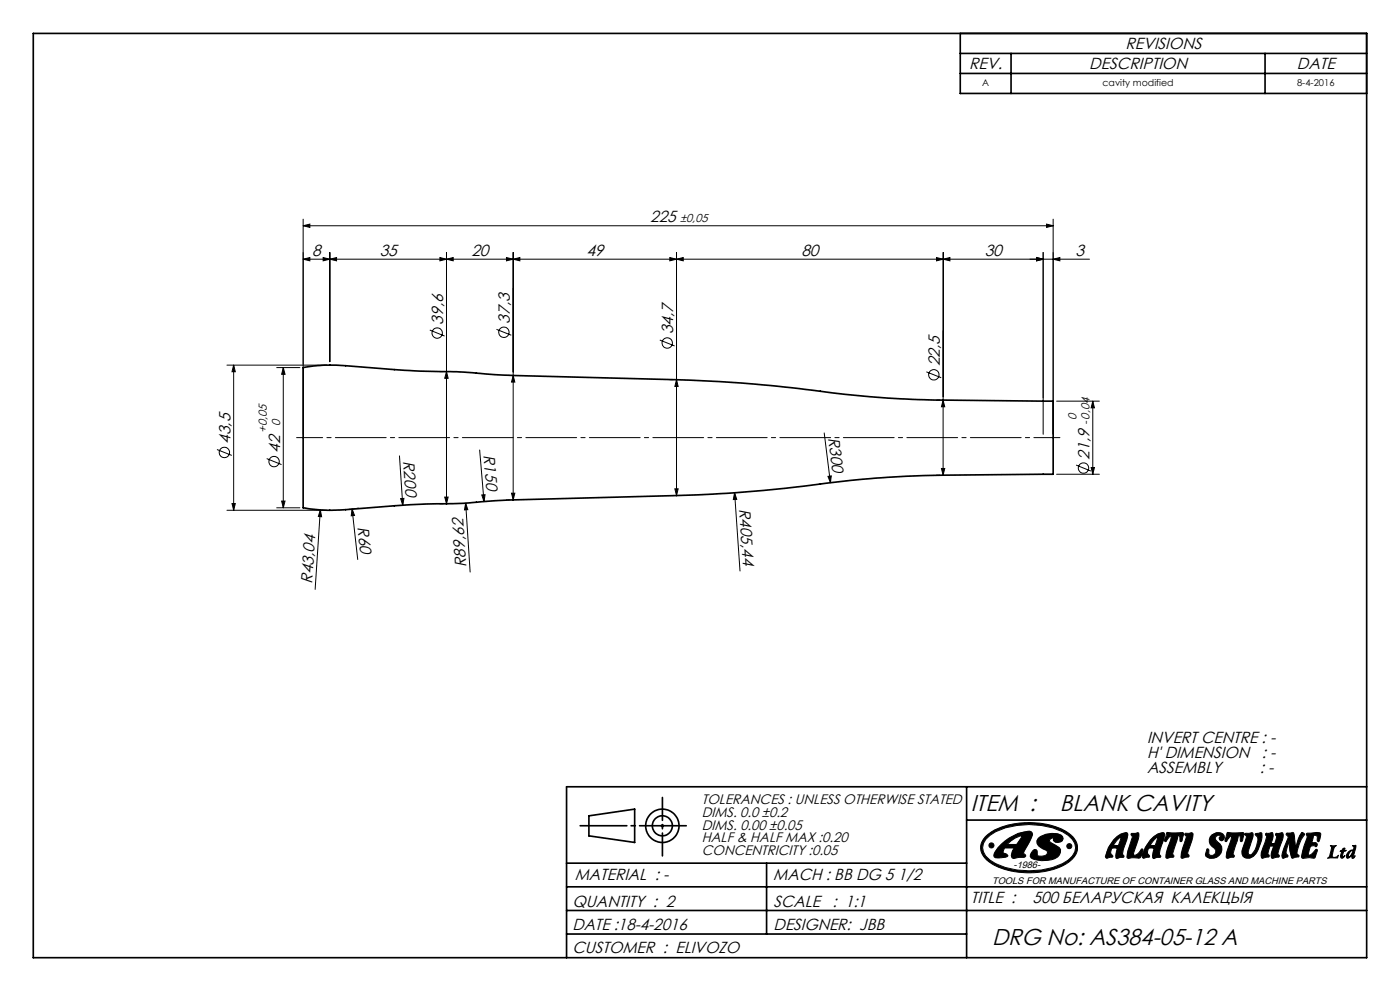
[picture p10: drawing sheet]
<svg xmlns="http://www.w3.org/2000/svg" width="420mm" height="297mm" viewBox="0 0 420 297" stroke-linecap="round" stroke-linejoin="round" font-family="sans-serif">
<g fill="none" stroke="#000" stroke-width=".3">
<path d="M90.9 67.7l2.1-.5v1zM90.9 65.7v64.5M90.9 67.7h225M90.9 77.7l2.1-.5v1zM90.9 77.7h235.9M96.9 77.2l2.1 .5-2.1 .5zM99 77.7l2-.5v1zM99 75.7v32.7M132 77.2l1.9 .5-1.9 .5zM133.9 77.7l2.1-.5v1zM133.9 75.7v75.3M151.9 77.2l2.1 .5-2.1 .5z"/>
<path d="M154 77.7l2-.5v1zM154 75.7v74.1M200.9 77.2l2.1 .5-2.1 .5zM203 77.7l2-.5v1zM203 75.7v72.8M281 77.2l2 .5-2 .5zM283 77.7l2-.5v1zM283 75.7v43.2M311 77.2l1.9 .5-1.9 .5zM312.9 75.7v54.5M314 67.2l1.9 .5-1.9 .5zM315.9 77.7l2.1-.5v1z"/>
<path d="M315.9 65.7v64.5M128.9 98.9l4.5 1.8M148.9 98.7l4.5 1.8M282.9 99.2v43.2M68.1 109.4h29.9M70.1 109.4l.5 2h-1zM70.1 109.4v43.5M83 110.2h7M85 110.2l.5 2h-1zM85 110.2v42M131.9 111.4h1.1M133.9 111.4l.5 2h-1z"/>
<path d="M151.9 112.5h1.1M154 112.5l.4 2h-.9zM197.9 101.9l4.5 1.8M200.9 113.8h1.1M203 113.8l.4 2h-.9zM277.9 111.4l4.5 1.8M280.9 119.9h1.1M282.9 119.9l.5 2h-1zM65.1 134.7l4.4 1.8M80 137.4l4.5 1.8M119.8 136.6l1 14.8M143.9 134.9l1.3 15.4"/>
<path d="M247.3 129.7l1.8 15M317 120.2h12.8M322.8 139.4l4.5 1.8M327.8 120.2l.5 2h-1zM327.8 120.2v21.9M68.1 152.9h29.9M69.6 150.9h1l-.5 2zM83 152.2h7M84.5 150.2h1l-.5 2zM96.1 152.8l.4 2.1-1-.1zM96.1 152.8l-1.6 23.8M105.6 152.5l1.7 15.2"/>
<path d="M105.6 152.5l.8 2-1 .1zM107.6 152.3l-2.9 .3M120.2 149.4h1l-.4 2zM131.9 151h1.1M133.4 149h1l-.5 2zM139.7 150.8l.6 1.9-1 .1zM139.7 150.8l1.3 20.6M144.5 148.3h1l-.3 2zM151.9 149.8h1.1M153.5 147.8h.9l-.4 2zM200.9 148.5h1.1M202.5 146.5h.9l-.4 2z"/>
<path d="M220.4 147.7l.6 1.9-1 .1zM220.4 147.7l1.6 23.4M248.4 142.8l1-.2-.3 2.1zM280.9 142.4h1.1M282.4 140.4h1l-.5 2zM317 142.1h12.8M327.3 140.1h1l-.5 2zM198.2 247.5h1M198.4 247.2l.7 .7M198.7 247v1M199.1 247.2l-.7 .7M295.6 250.8a19.3 19.3 0 0 1 13.5-4.3 18.5 18.5 0 0 1 12.9 4.4 4.6 4.6 0 0 1-1.1 7.3 23.6 23.6 0 0 1-18.6 2.6 10.9 10.9 0 0 1-7.9-5.4 4.4 4.4 0 0 1 1.2-4.6z"/>
<path d="M295.7 251.6a14 14 0 0 1 9.3-4.2 22.7 22.7 0 0 1 15.5 3 4.2 4.2 0 0 1 0 7.4 23 23 0 0 1-23.5 0 4.2 4.2 0 0 1-1.3-6.2zM300.4 253a11.5 11.5 0 0 1 8.9-3.8l.5 .9-.9 2.2-1.8 3.3 .6 .9a1.18 1.18 0 0 1-1.4 .5l-2.3 .3-.3-.2-.3-.8 .3-1.1 .5-1.1h-2.8l-.4 1.5 1 .4 .3 .6a3.8 3.8 0 0 1-2.8 .5h-.9a1.09 1.09 0 0 1-.1-1.8zM302.1 253.1a7.6 7.6 0 0 1 4.3-2.6v.6l-1.4 2zM311.5 251.2a6.6 6.6 0 0 1 6.9-.9l.5 1.1a1.72 1.72 0 0 1-2.9 .5l.1-.8a1.26 1.26 0 0 0-1.3 .9l.3 .4 2.6 1.6a2.15 2.15 0 0 1-1.3 3.3 9.1 9.1 0 0 1-7-.1 1.76 1.76 0 0 1 .9-2.6l.6 .1 .2 .2 .3 1.6a2.67 2.67 0 0 0 2.9-.8l-.1-.6-.4-.3a4.5 4.5 0 0 1-2.7-2l-.1-.8zM334.1 251.7a5.3 5.3 0 0 1 3.8-2.2l.5 .6-1.6 5.8 .4 .7-.2 .3-1 .1-.7 .3a.73 .73 0 0 1-.5-1.2l.4-1.9h-1.7l-.3 1.5 .6 .7v.5l-1.7 .3-.4-.2-.1-.3 .9-2.7zM335.1 251.8l1.2-.9-.8 2.5-1.5-.1zM339.4 249.9l2.2-.2a1.71 1.71 0 0 1-.1 1.8l-1.4 4.7a2.27 2.27 0 0 0 2.3-1.7h.4l.1 .3-.9 2.3h-2.5l-1 .2-.4-.3 .2-1.9 1.4-4.1zM345.1 251.7a5.3 5.3 0 0 1 3.9-2.2l.4 .6-1.6 5.8 .5 .7-.2 .3-1.1 .1-.6 .3a.71 .71 0 0 1-.7-.4 .71 .71 0 0 1 .1-.8l.5-1.9h-1.7l-.4 1.5 .6 .7v.5l-1.7 .3-.3-.2-.1-.3 .9-2.7zM346.1 251.8l1.2-.9-.7 2.5-1.6-.1zM350.1 249.5l4.8 .1 .2 .4-.4 1.7-.2 .5-.5-.1a1.77 1.77 0 0 0-.5-1.7h-.1a5.7 5.7 0 0 1-.9 3.1l-.7 2.3 .3 1-1.8 .4-.5-.2a11 11 0 0 1 1.4-5.2l.2-1.3-.7 .4-.9 1.3-.4-.1zM355.6 249.8h1.1a.81 .81 0 0 1 1.2 .2 18.9 18.9 0 0 1-1.6 5.6l.4 .7a.84 .84 0 0 1-1.2 .7l-.7 .2-.5-.2a3.8 3.8 0 0 1 .5-2.8l1.1-3.3-.5-.9zM363.5 250.3a2.51 2.51 0 0 1 3.7 .1l.1 .6-.2 .6-.7 .4-.5-.3-.2-.6 .4-.5-.3-.3a1.07 1.07 0 0 0-1.1 1.4l.6 .6a2.76 2.76 0 0 1 .9 3.6 2.76 2.76 0 0 1-3.3 1.3l-1.2-.8 .5-2 .5 .3 .1 1.4a1.24 1.24 0 0 0 1.9-.4v-.9l-.5-.6a2.38 2.38 0 0 1-.7-3.9z"/>
<path d="M368.2 249.5l4.8 .1 .2 .4-.4 1.7-.2 .5-.5-.1a1.77 1.77 0 0 0-.4-1.7l-1.8 5.5a.63 .63 0 0 1 .1 1l-1.6 .3-.5-.3a8.5 8.5 0 0 1 1-4l.6-2.4a2.82 2.82 0 0 0-1.6 1.7l-.4-.2zM373.6 249.8l1.9-.2 .4 .1a11.9 11.9 0 0 1-1.2 4.6l-.3 1.1 .1 .6 .4 .2a3.1 3.1 0 0 0 2.1-2.7l.4-1.7-.1-.8-.7-.7v-.4l1.5-.3 .5 .1a9.2 9.2 0 0 1-2.6 6.9l-1.1 .6-1.2-.1a2 2 0 0 1-.9-2.8l1-3.1a.64 .64 0 0 0-.3-1zM379.9 249.7l1.5-.2 .4 .2a3.8 3.8 0 0 1-.5 3.1h1.1l.6-2a.57 .57 0 0 1 0-1M380 249.7a.6 .6 0 0 0 0 1.1l-1.1 3.2a3 3 0 0 0-.3 3.2l2.1-.4 .1-.3-.4-.7 .6-2.2h1.1l-.7 1.9 .1 1.6 .4 .1 1.8-.4 .1-.4-.4-.6 .8-2.7a4.4 4.4 0 0 0 .6-3.4l-.3-.2-1.6 .3M385.9 249.8l1.8-.3 .4 .1 .6 4.5a8.6 8.6 0 0 1 1.8-4.5l.2-.1a.55 .55 0 0 1 .6 .7 10.2 10.2 0 0 0-2.1 5.8l.5 .4-.1 .4-1.8 .4-.3-.1-.6-2.2-.2-2.8-.9 3.2v.5l.6 .6v.3l-1.2 .5-.5-.1a3.2 3.2 0 0 1 .4-2.8l1.4-3.4-.6-.7zM391.9 249.8l3.2-.3 1.1 .3-.5 2.4-.5-.1-.1-1.5-.3-.2-.7-.1-.6 2.4a1.08 1.08 0 0 1 1.7 .4l-.3 .6-.8-.3-1 .2-.6 2.4 .2 .3a2.47 2.47 0 0 0 2-1.6l.4-.1 .1 .4-.8 2.1-1.7-.1-1.8 .3-.4-.3 .3-1.9 1.3-4zM399 253.4h1.9l-.7 .9-.5 1.8a.66 .66 0 0 0 .2 .9 .66 .66 0 0 0 .9-.1l.8-.6-.3 .8-3 .1 .6-.6 .5-1.9 .1-.8zM402.1 255l.6-.2 .2-.6 .6-.1-.3 .7h.7l-.8 .3-.4 1.6 .8-.3-.9 .8-.3-.1-.2-.5 .5-1.5-.6 .1zM405.2 255.1l.6-.2a2.07 2.07 0 0 1-1.2 1.8v-.1a1.56 1.56 0 0 1 .6-1.5zM405.7 253.5l1.1-.2-.7 2.9 .1 .5 .4-.3-.3 .6-.5 .3-.2-.4 .2-1a1.49 1.49 0 0 1-1.8 1.2 1.87 1.87 0 0 1 2-2.4l.2-.8z"/>
<circle cx="131.2" cy="99.8" r="1.55"/>
<circle cx="151.2" cy="99.6" r="1.56"/>
<circle cx="200.2" cy="102.8" r="1.56"/>
<circle cx="280.1" cy="112.3" r="1.56"/>
<circle cx="67.3" cy="135.6" r="1.56"/>
<circle cx="82.2" cy="138.3" r="1.55"/>
<circle cx="325" cy="140.3" r="1.55"/>
<circle cx="297.4" cy="253.4" r=".76"/>
<circle cx="320.8" cy="253.6" r=".76"/>
</g>
<g fill="none" stroke="#000" stroke-width=".5">
<path d="M10 10h400v277h-400zM288.1 10v18h121.9M288.1 16h121.9M303.3 16v12M379.5 16v12M288.1 22h121.9M90.9 110.2a45.4 45.4 0 0 1 12.8-.6l22.4 1.6a237.8 237.8 0 0 1 25.1 1.2l51.8 1.4a492.3 492.3 0 0 1 52.3 4.6l11 .9 9.3 .5 40.3 .4v21.9l-32.9 .3a349.9 349.9 0 0 0-45.5 3.7 386 386 0 0 1-34.5 2.4l-53.2 1.5a212.8 212.8 0 0 1-23.7 1.1l-22.4 1.6a41.6 41.6 0 0 1-12.8-.7zM290 235.8v51.2M410 235.8h-240v51.2M170 258.7h120M176.7 244.5l13.7-2v10l-13.7-2zM230 258.7v21.2"/>
<path d="M290 245.8h120M170 265.8h240M170 272.9h240M170 279.9h120"/>
<circle cx="198.7" cy="247.5" r="5"/>
<circle cx="198.7" cy="247.5" r="3"/>
</g>
<path d="M174 247.5h31.9" fill="none" stroke="#000" stroke-width=".5" stroke-dasharray="15.2 1.3 1.3 1.3" stroke-dashoffset="1.2"/>
<path d="M198.7 239v17.5" fill="none" stroke="#000" stroke-width=".5" stroke-dasharray="15.2 1.3 1.3 1.3" stroke-dashoffset="8.4"/>
<path d="M302.5 252.7a6.6 6.6 0 0 1 3.9-2.2l.1 .4-1.5 2.2h-2.9zM300.1 253.3l-1.7 2.2a1.03 1.03 0 0 0-.1 1.3 1.03 1.03 0 0 0 1.3 .3l2.5-.4 .3-.3-.7-.5a.61 .61 0 0 1-.7-.2 .61 .61 0 0 1 0-.8l.4-.8h2.8l-.4 .8a1.58 1.58 0 0 0 .2 2.4l2.7-.3a.65 .65 0 0 0 1-.3 .65 .65 0 0 0-.6-.9v-.4l1.8-3.1a3.2 3.2 0 0 0 .7-2.8 2.09 2.09 0 0 0-2.4-.3 15.5 15.5 0 0 0-7.1 4.1zM311.5 251.2a1.88 1.88 0 0 0 1.1 3l.4 .3a1.27 1.27 0 0 1 1.3 1.2 2.26 2.26 0 0 1-3.1 .6v-.6a.85 .85 0 0 0-.6-1.1 .85 .85 0 0 0-1 .8 1.25 1.25 0 0 0-.5 1.5 1.25 1.25 0 0 0 1.4 .7 8.3 8.3 0 0 0 7-1 1.83 1.83 0 0 0 .7-1.8 1.83 1.83 0 0 0-1.3-1.4l-1.1-.6a.96 .96 0 0 1-.9-1.1l.6-.5 .7-.1a.92 .92 0 0 0 0 1.2 .92 .92 0 0 0 1.2 .2 1.29 1.29 0 0 0 1.5-1.1 1.29 1.29 0 0 0-1.3-1.5 7.2 7.2 0 0 0-6.1 1.3zM320 253.6a.8 .8 0 0 0 1.6 0 .8 .8 0 0 0-1.6 0zM296.7 253.4a.76 .76 0 0 0 1.5 0 .76 .76 0 0 0-1.5 0zM296.1 250.3a4.7 4.7 0 0 0 .4 7.8 23.2 23.2 0 0 0 17.6 3 12.2 12.2 0 0 0 8.8-5.3 5 5 0 0 0-2.8-6.4 24 24 0 0 0-22.8 0zM296.2 251.1a17.9 17.9 0 0 1 12.5-4 18.1 18.1 0 0 1 12.5 4 3.9 3.9 0 0 1-.5 6.4 21.6 21.6 0 0 1-16.8 3.1 13.2 13.2 0 0 1-8.5-4.5 3.8 3.8 0 0 1 .8-5zM339.4 249.8l-.1 .4 .4 .7a20.2 20.2 0 0 0-1.6 6l.4 .4 .9-.2h2.5l.5-.7 .5-1.6-.1-.3h-.4a2.38 2.38 0 0 1-2.3 1.7l.2-1.2a12.1 12.1 0 0 0 1.4-5.2l-.5-.2zM346.5 251.4l.8-.5-.2 .9a1.74 1.74 0 0 1-.8 1.6l-1.3-.1zM345.4 251.4a9.7 9.7 0 0 0-2.7 5.4l.4 .4 1.7-.3 .1-.4-.6-.6-.1-.5a1.21 1.21 0 0 1 .6-1.2 1.21 1.21 0 0 1 1.3 0h.2l-.5 1.8 .1 1.2 .4 .1 .6-.3 1.3-.1v-.4l-.3-.4a4.8 4.8 0 0 1 .8-3.2l.3-.9a2.24 2.24 0 0 0 .3-2.3l-.2-.1a2.91 2.91 0 0 0-2.8 1zM355.5 249.8l-.1 .3 .5 .7-.1 .6a15.8 15.8 0 0 0-1.5 5.6l.5 .2 1.9-.5v-.3l-.4-.5v-.4l.7-1.9a5.7 5.7 0 0 0 .9-3.8l-.4-.2zM363.7 250a2.5 2.5 0 0 0 .8 4.4 1.18 1.18 0 0 1-.2 1.7 1.18 1.18 0 0 1-1.7-.3l.1-1.2-.5-.2-.5 2a2.82 2.82 0 0 0 3.1 .7 2.82 2.82 0 0 0 1.8-2.7 4.6 4.6 0 0 0-1.9-2.7 .92 .92 0 0 1 .3-1.2 .92 .92 0 0 1 1.1 .1 .75 .75 0 0 0 0 1.4 .75 .75 0 0 0 1.1-.7 1.59 1.59 0 0 0-2.1-1.7zM368.1 249.6l-.6 2.5 .4 .1 .8-1.2 .8-.5-.1 1.1a15.4 15.4 0 0 0-1.6 5.3l.3 .3h.4l1.8-.5-.4-.9 1.6-5.4 .5 .1 .1 1a.43 .43 0 0 0 0 .6 .43 .43 0 0 0 .6 0l.5-2.1-.1-.4zM373.6 249.8l-.1 .4 .4 .7-.4 1.3a5 5 0 0 0-.8 4.2 2.44 2.44 0 0 0 4.2-.9 8.2 8.2 0 0 0 1.6-5.8l-.4-.1-1.4 .2-.1 .4a1.39 1.39 0 0 1 .8 1.6 5.5 5.5 0 0 1-2.2 4.4h-.1a1.07 1.07 0 0 1-.4-1.8l.2-.5a9 9 0 0 0 1-4.1l-.4-.2zM379.8 249.8l-.1 .4 .3 .7-1.1 3.1a3.3 3.3 0 0 0-.4 3.2l2.2-.5 .1-.4-.4-.5 .6-2.2h1.1a3.9 3.9 0 0 0-.6 3.6l2.3-.5v-.3l-.4-.6 .5-1.9a6.5 6.5 0 0 0 1-4.2l-.4-.2-1.7 .3-.1 .4 .3 .7-.6 1.9h-1.1l.1-.2a2.95 2.95 0 0 0 .4-3zM391.9 249.8v.4a1.33 1.33 0 0 1-.1 1.7 12.3 12.3 0 0 0-1.3 5.1l.4 .3 1.4-.3 2.1 .2 .8-2.5-.5-.1-1.1 1.3a.62 .62 0 0 1-.5 .4 .62 .62 0 0 1-.6-.3l.2-1.1a1.26 1.26 0 0 1 .7-1.4 1.26 1.26 0 0 1 1.5 .2l.2-.2a.81 .81 0 0 0-.3-1 .81 .81 0 0 0-1 .1l-.3 .1 .6-2.2a.77 .77 0 0 1 1 .1 .77 .77 0 0 1 0 1 .41 .41 0 0 0 .3 .7 .41 .41 0 0 0 .5-.6l.3-1.9a1.49 1.49 0 0 0-1.9-.2zM405.7 253.5l.6-.1a.4 .4 0 0 1 .5 0 .4 .4 0 0 1 0 .6l-.7 2.7 .5-.3-.6 .8a.39 .39 0 0 1-.5-.1 .39 .39 0 0 1 .1-.5l.2-.7a1.54 1.54 0 0 1-1.7 1.2 1.96 1.96 0 0 1 2-2.5l.1-.9zM405.1 255.2l-.6 1.2a.33 .33 0 0 0 .3 .4 .33 .33 0 0 0 .4-.3l.4-.8a.39 .39 0 0 0 .3-.4 .39 .39 0 0 0-.2-.4zM402.1 255l.6-.2 .2-.6 .6-.1-.3 .7h.7l-.4 .3a1.01 1.01 0 0 0-.7 1.2 .34 .34 0 0 0 .2 .5 .34 .34 0 0 0 .4-.3l-.1 .3a.65 .65 0 0 1-1 .4 .65 .65 0 0 1-.1-1.1l.1-.3a.37 .37 0 0 0 .3-.3 .37 .37 0 0 0-.3-.4l-.3 .1zM399 253.4h1.9l-.7 .9-.5 2.4 .2 .2h.8l.9-.6-.3 .8-3 .1 .5-.5 .6-2 .1-.8zM385.9 249.8v.4l.6 .7a14.9 14.9 0 0 0-1.9 5.9l.5 .4 1.2-.4v-.5a1.1 1.1 0 0 1-.4-1.7l.8-2.5a9.7 9.7 0 0 0 .9 5.1l1.9-.4 .2-.4a1 1 0 0 1-.5-1.6 11.8 11.8 0 0 1 2.2-4.8l-.8-.5a5.6 5.6 0 0 0-1.7 3.7l-.2 .9-.4-3.6a.74 .74 0 0 0-.4-1zM350.1 249.5l-.7 2.6 .4 .1 .8-1.2 .8-.5-.2 1.1a16.2 16.2 0 0 0-1.5 5.3l.2 .3h.4l1.8-.5-.3-.9 1.6-5.4 .5 .2 .1 .8a.53 .53 0 0 0-.1 .5 .53 .53 0 0 0 .5 .3l.2-.2 .5-1.9-.2-.5zM335.2 251.6l-1.2 1.7 1 .1a.62 .62 0 0 0 .8-.7l.5-1.8h-.2zM334.4 251.4a4.3 4.3 0 0 1 3.6-1.8l.3 .3a8.2 8.2 0 0 1-1.1 4.1l-.4 1.9 .4 .6-.1 .4-1.3 .1-.6 .3-.3-.1-.2-.6 .5-2.4-.7-.1a.99 .99 0 0 0-1.1 .3 .99 .99 0 0 0-.2 1l.1 .5 .5 .6v.4l-1.7 .3-.5-.4a10.2 10.2 0 0 1 2.8-5.4z" fill-rule="evenodd" fill="#000"/>
<path d="M318 131.2h-229" fill="none" stroke="#000" stroke-width=".3" stroke-dasharray="15.2 1.3 1.3 1.3" stroke-dashoffset="7.4"/>
<g fill="#000">
<path d="M96.1 152.8l.4 2.1-1-.1zM105.6 152.5l.8 2-1 .1zM120.2 149.4h1l-.4 2zM139.7 150.8l.6 1.9-1 .1zM144.5 148.3h1l-.3 2zM220.4 147.7l.6 1.9-1 .1zM248.4 142.8l1-.2-.3 2.1z"/>
<path d="M90.9 67.7l2.1-.5v1zM314 67.2l1.9 .5-1.9 .5z"/>
<path d="M311 77.2l1.9 .5-1.9 .5zM283 77.7l2-.5v1zM281 77.2l2 .5-2 .5zM203 77.7l2-.5v1zM200.9 77.2l2.1 .5-2.1 .5zM154 77.7l2-.5v1zM151.9 77.2l2.1 .5-2.1 .5zM133.9 77.7l2.1-.5v1zM132 77.2l1.9 .5-1.9 .5zM99 77.7l2-.5v1zM96.9 77.2l2.1 .5-2.1 .5zM90.9 77.7l2.1-.5v1z"/>
<path d="M315.9 77.7l2.1-.5v1zM311 77.2l1.9 .5-1.9 .5z"/>
<path d="M70.1 109.4l.5 2h-1zM69.6 150.9h1l-.5 2zM154 112.5l.4 2h-.9zM153.5 147.8h.9l-.4 2zM282.9 119.9l.5 2h-1zM282.4 140.4h1l-.5 2z"/>
<path d="M133.9 111.4l.5 2h-1zM133.4 149h1l-.5 2z"/>
<path d="M203 113.8l.4 2h-.9zM202.5 146.5h.9l-.4 2z"/>
<path d="M84.5 150.2h1l-.5 2zM85 110.2l.5 2h-1z"/>
<path d="M327.3 140.1h1l-.5 2zM327.8 120.2l.5 2h-1z"/>
</g>
<g font-size="6.9">
<text x="291.3" y="243">ITEM :</text>
<text x="318" y="243">BLANK CAVITY</text>
<text x="297.6" y="283.4">DRG No: AS384-05-12 A</text>
</g>
<g font-size="4.8">
<text x="337.6" y="14.7">REVISIONS</text>
<text x="290.7" y="20.7">REV.</text>
<text x="326.8" y="20.7">DESCRIPTION</text>
<text x="389.1" y="20.7">DATE</text>
<text x="195" y="66.6">225</text>
<text x="93.7" y="76.6">8</text>
<text x="113.9" y="76.6">35</text>
<text x="141.4" y="76.6">20</text>
<text x="175.9" y="76.6">49</text>
<text x="240.4" y="76.6">80</text>
<text x="295.4" y="76.6">30</text>
<text x="322.7" y="76.6">3</text>
<text x="132.9" y="97.3" transform="rotate(-90 132.9 97.3)">39,6</text>
<text x="153" y="97" transform="rotate(-90 153 97)">37,3</text>
<text x="202" y="100.2" transform="rotate(-90 202 100.2)">34,7</text>
<text x="281.9" y="109.8" transform="rotate(-90 281.9 109.8)">22,5</text>
<text x="248.5" y="131.2" transform="rotate(83 248.5 131.2)">R300</text>
<text x="69.1" y="133" transform="rotate(-90 69.1 133)">43,5</text>
<text x="84" y="135.8" transform="rotate(-90 84 135.8)">42</text>
<text x="145.1" y="136.3" transform="rotate(85 145.1 136.3)">R150</text>
<text x="326.8" y="137.7" transform="rotate(-90 326.8 137.7)">21,9</text>
<text x="121" y="138.1" transform="rotate(86 121 138.1)">R200</text>
<text x="221.7" y="152.5" transform="rotate(86 221.7 152.5)">R405,44</text>
<text x="107.3" y="158" transform="rotate(84 107.3 158)">R60</text>
<text x="139.9" y="169.9" transform="rotate(-94 139.9 169.9)">R89,62</text>
<text x="93.6" y="175" transform="rotate(-86 93.6 175)">R43,04</text>
<text x="344.1" y="227.1">H' DIMENSION</text>
<text x="344.1" y="222.6">INVERT CENTRE : -</text>
<text x="378.5" y="227.1">: -</text>
<text x="344.1" y="231.6">ASSEMBLY</text>
<text x="377.9" y="231.6">: -</text>
<text x="172.5" y="263.7">MATERIAL : -</text>
<text x="232" y="263.7">MACH : BB DG 5 1/2</text>
<text x="171.7" y="271.7">QUANTITY : 2</text>
<text x="232.1" y="271.7">SCALE</text>
<text x="249.7" y="271.7">: 1:1</text>
<text x="291.3" y="270.5">TITLE :</text>
<text x="309.8" y="270.5">500 БЕЛАРУСКАЯ КАЛЕКЦЬІЯ</text>
<text x="171.7" y="278.8">DATE :18-4-2016</text>
<text x="232.1" y="278.8">DESIGNER: JBB</text>
<text x="171.7" y="285.7">CUSTOMER : ELIVOZO</text>
</g>
<g font-size="4.1">
<text x="210.6" y="241">TOLERANCES : UNLESS OTHERWISE STATED</text>
<text x="210.6" y="244.8">DIMS. 0.0 ±0.2</text>
<text x="210.6" y="248.6">DIMS. 0.00 ±0.05</text>
<text x="210.6" y="252.5">HALF &amp; HALF MAX :0.20</text>
<text x="210.6" y="256.3">CONCENTRICITY :0.05</text>
</g>
<g font-size="3.5">
<text x="204" y="66.7">±0,05</text>
<text x="322.9" y="125.7" transform="rotate(-90 322.9 125.7)">0</text>
<text x="80.1" y="129.7" transform="rotate(-90 80.1 129.7)">+0,05</text>
<text x="84" y="127.7" transform="rotate(-90 84 127.7)">0</text>
<text x="326.9" y="127.3" transform="rotate(-90 326.9 127.3)">-0,04</text>
</g>
<g font-size="2.8">
<text x="294.7" y="25.8">A</text>
<text x="330.8" y="25.8">cavity modified</text>
<text x="389.1" y="25.8">8-4-2016</text>
<text x="304.1" y="260.1">-1986-</text>
<text x="297.6" y="265">TOOLS FOR MANUFACTURE OF CONTAINER GLASS AND MACHINE PARTS</text>
</g>
</svg>
